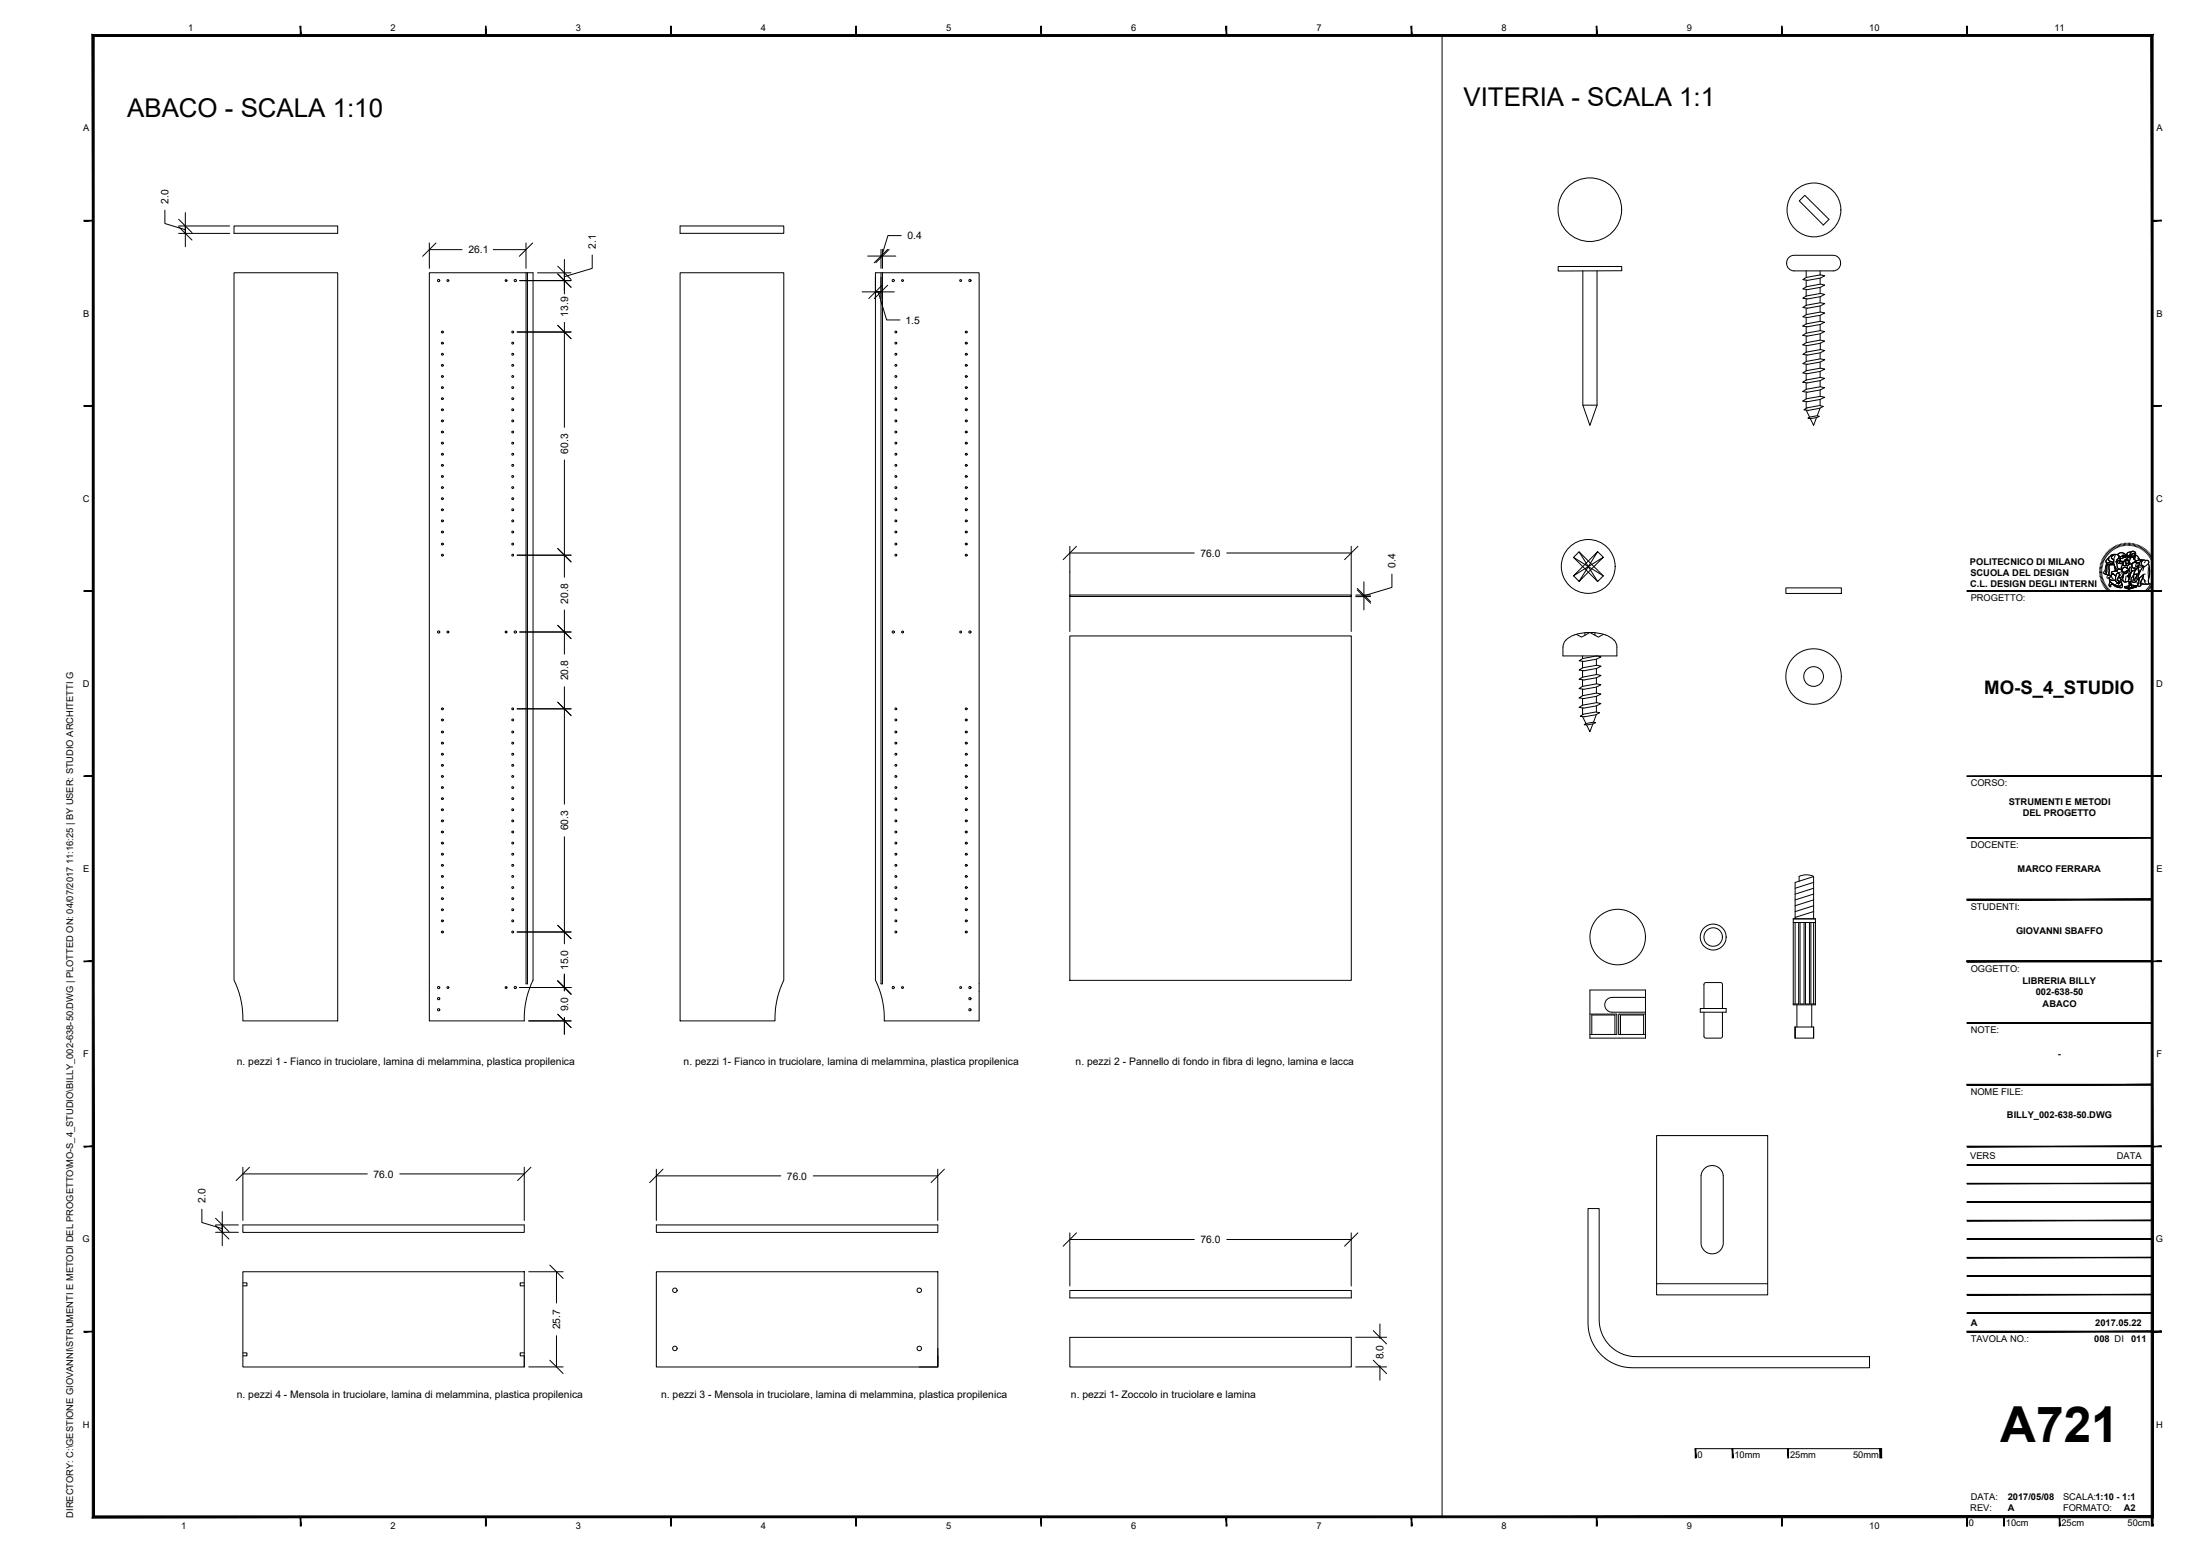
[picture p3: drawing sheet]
<svg xmlns="http://www.w3.org/2000/svg" width="594mm" height="420mm" viewBox="0 0 594 420" stroke-linecap="round" stroke-linejoin="round" font-family="sans-serif">
<!-- layer: A-FURN -->
<g fill="none" stroke="#000" stroke-width=".27">
<path d="M485.9 54.2l1.5-1.5 6.5 6.5-1.5 1.6zM63.2 73.7h28v202h-25.6a23.5 23.5 0 0 0-2.4-11zM115.9 73.7h28v191a23.4 23.4 0 0 0-2.3 11h-25.7zM142.1 73.7v192h.3v-192M183.6 73.7h28.1v191a23.4 23.4 0 0 0-2.4 11h-25.7zM236.4 73.7h28v202h-25.6a23.5 23.5 0 0 0-2.4-11zM237.9 73.7v192h.4v-192M420.8 72h17.1v1.1l-17.1 .1zM427.4 73.1v36.3l1.9 5.5 2-5.5M431.3 73.1v36.3M483.1 69.5l.6-.4 .7-.2h10.6a2.11 2.11 0 0 1 2 2.1 2.11 2.11 0 0 1-2 2.1h-10.5a2.12 2.12 0 0 1-1.9-1.3 2.12 2.12 0 0 1 .5-2.3zM486.8 78l1-.6 3.8-.7 1.1 .3-1.1 .6-3.5 .6z"/>
<path d="M486.8 75.5l1-.6 3.8-.7 1.1 .3-1.1 .6-3.5 .6zM487.7 73.1v1.8M487.7 75.6v1.8M487.7 78.2v1.8M491.5 73.1v1.1M491.5 75.1v1.6M491.5 77.6v1.7M486.8 93.1l1-.6 3.8-.7 1.1 .3-1.2 .6-3.4 .6zM486.8 88l1-.5 3.8-.7 1.1 .2-1.2 .6-3.4 .6zM486.8 90.6l1-.6 3.8-.7 1.1 .2-1.2 .6-3.4 .7zM486.8 98.2l1-.6 3.8-.7 1.1 .2-1.1 .7-3.5 .6zM486.8 95.7l1-.6 3.8-.7 1.1 .3-1.1 .6-3.5 .6z"/>
<path d="M486.8 83l1-.6 3.8-.7 1.1 .3-1.1 .6-3.5 .6zM486.8 85.5l1-.6 3.8-.6 1.1 .2-1.1 .6-3.5 .6zM486.8 80.5l1-.6 3.8-.7 1.1 .3-1.1 .6-3.5 .6zM487.7 80.7v1.8M487.7 83.2v1.8M487.7 85.7v1.8M487.7 88.2v1.8M487.7 90.7v1.8M487.7 93.4v1.7M487.7 95.8v1.8M487.7 98.3v1.8M491.5 80.1v1.7"/>
<path d="M491.5 82.6v1.7M491.5 85.1v1.7M491.5 87.6v1.7M491.5 90.1v1.8M491.5 94.4h.1M491.5 95.3v1.6M491.5 97.8v1.6M491.5 92.6v1.8M427.4 109.4h3.9M486.8 108.3l1-.6 3.8-.7 1.1 .3-1.2 .6-3.4 .6zM486.8 103.2l1-.6 3.8-.7 1.1 .3-1.2 .6-3.4 .6zM486.8 105.7l1-.6 3.8-.7 1.1 .3-1.2 .6-3.4 .6z"/>
<path d="M486.8 100.7l1-.6 3.8-.7 1.1 .3-1.1 .6-3.5 .6zM487.1 110.7l.9-.6 3.3-.6 1.1 .2-1.1 .6-3 .5zM487.7 110.7l1 1.9M487.7 100.8v1.8M487.7 103.3v1.8M487.7 105.8v1.9M487.7 108.4v1.9M488.2 112.9l.5-.3 2-.3 .6 .1-.6 .3-1.8 .3zM490.5 112.7l-.8 2.2-.8-1.9M491.5 110.2l-.8 2.1M491.5 100.3v1.6M491.5 102.8v1.7"/>
<path d="M491.5 105.3v1.7M491.5 107.9v1.7M424.9 155.5l8.1-5-6.6 6.5-1.5-1.5 6.5-6.5-5 8M424.9 150.5l8.1 5M426.4 149l5 8M431.4 149l1.6 1.5M433 155.5l-6.6-6.5-1.5 1.5 6.5 6.5M433 155.5l-1.6 1.5M482.2 158.7h15v1.5h-15zM288.9 171.7h76v93h-76zM288.9 160.7h76v.4h-76zM425.7 171.3l1.4 .7 2.2-1.2 2.3 1.2 1.4-.7"/>
<path d="M426.4 178.4l1-.6 3.8-.7 1.1 .3-1.1 .6-3.5 .6zM427.3 177.1v.7M427.3 178.6v1.8M428 170.9v.6M430.7 170.9v.6M431.1 177.1h.1M431.1 178v1.7M435.9 172.9a10.7 10.7 0 0 0-9.9-1.7 4.4 4.4 0 0 0-3.9 3.5l-.1 2.4h14.6v-2.4M435.9 172.9l.6 1 .1 .8M426.4 191l1-.6 3.8-.7 1.1 .3-1.2 .6-3.4 .6zM426.4 185.9l1-.6 3.8-.6 1.1 .2-1.2 .6-3.4 .6zM426.4 188.5l1-.7 3.8-.7 1.1 .3-1.2 .6-3.4 .6z"/>
<path d="M426.4 180.9l1-.6 3.8-.7 1.1 .3-1.1 .6-3.5 .6zM426.4 183.4l1-.6 3.8-.7 1.1 .3-1.1 .6-3.5 .6zM426.7 193.4l.9-.6 3.4-.6 1 .3-1.1 .5-3 .5zM427.3 193.5l1 1.9M427.3 181.1v1.8M427.3 183.6v1.7M427.3 186.1v1.7M427.3 188.6v1.8M427.3 191.1v1.9M427.8 195.7l.5-.3 2-.4 .6 .1-.6 .3-1.8 .4zM430.1 195.5l-.8 2.1-.9-1.8M431.1 192.9l-.8 2.1"/>
<path d="M431.1 180.5v1.7M431.1 183v1.7M431.1 185.5v1.7M431.1 188v1.8M431.1 190.6v1.7M485.8 236.7v1.2M485.8 236.6l1.1-.3 1.2-.1 1.6 .4M489.7 239.9l-5 1.5M489.7 238.3l-5 1.6M484.2 248.1h6v23.2h-6zM484.2 249.1h6M484.7 248.1v-9.8l5-1.6v11.4"/>
<path d="M484.7 249.1v22M485.7 249.1v22h-1.5M486.1 249.1v22h1.1v-22M487.5 249.1v22h1.1v-22M489 249.1v22h1.2M489.7 246.1l-5 1.6M489.7 244.6l-5 1.6M489.7 243l-5 1.6M489.7 241.4l-5 1.6M489.7 249.1v22M429.3 273.8h7.2l.1 .2v5.3h-7.3M429.3 267.3h15v13h-15z"/>
<path d="M429.8 279.3v-5.2h6.2l.1 5.2M437.6 279.3l.1-5.2h6.1v5.2M444.3 269.3h-9a2 2 0 0 0-2 2 2 2 0 0 0 2 2h9M444.3 273.8l-7.2 .2v5.3h7.2M459.1 272.3h7v1h-7zM460.1 273.3v6.6l.4 .4h4.2l.4-.2v-6.8M460.1 272.3v-6.6l.5-.4h4l.5 .3v6.7M484.7 277.3v3h5v-3M484.7 277.3h5M484.7 277.3v3M485.2 271.3v6M489.2 271.3v6"/>
<path d="M489.7 277.3v3M447.3 306.6h30v43h-30zM460.1 315.7a3 3 0 0 1 3.2-.8 3 3 0 0 1 2 2.5v18.5a3 3 0 0 1-3 2.7 3 3 0 0 1-3-2.7v-18.5l.3-.9zM65.6 330.8h76v2h-76zM177.2 330.8h76v2h-76zM428.8 326.3h3v30a10 10 0 0 0 10 10h63v3h-64a12 12 0 0 1-12-12zM65.6 343.4h76v25.7h-76zM65.6 346.4h1.1v.8h-1.1M141.6 346.4h-1.1v.8h1.1M177.2 343.4h76v25.7h-76zM288.9 348.5h76v2h-76zM447.3 346.6h30"/>
<path d="M65.6 365.3h1.1v.8h-1.1M141.6 365.3h-1.1v.8h1.1v3M253.2 364.1v5h-5M253.2 366.1v3M288.9 361.1h76v8h-76z"/>
<circle cx="429.3" cy="56.6" r="8.6"/>
<circle cx="489.8" cy="56.7" r="7.3"/>
<circle cx="118.4" cy="75.8" r=".31"/>
<circle cx="121" cy="75.8" r=".26"/>
<circle cx="136.6" cy="75.8" r=".25"/>
<circle cx="139.1" cy="75.8" r=".31"/>
<circle cx="241.2" cy="75.8" r=".3"/>
<circle cx="243.7" cy="75.8" r=".26"/>
<circle cx="259.4" cy="75.8" r=".26"/>
<circle cx="261.9" cy="75.8" r=".3"/>
<circle cx="119.4" cy="95.7" r=".26"/>
<circle cx="119.5" cy="89.7" r=".25"/>
<circle cx="119.5" cy="92.7" r=".25"/>
<circle cx="119.5" cy="98.7" r=".25"/>
<circle cx="138.4" cy="95.7" r=".25"/>
<circle cx="138.4" cy="89.7" r=".24"/>
<circle cx="138.4" cy="92.7" r=".24"/>
<circle cx="138.4" cy="98.7" r=".24"/>
<circle cx="241.9" cy="95.7" r=".26"/>
<circle cx="241.9" cy="92.7" r=".25"/>
<circle cx="241.9" cy="98.7" r=".25"/>
<circle cx="241.9" cy="89.7" r=".25"/>
<circle cx="260.9" cy="95.7" r=".26"/>
<circle cx="260.9" cy="98.7" r=".25"/>
<circle cx="260.9" cy="89.7" r=".25"/>
<circle cx="260.9" cy="92.7" r=".25"/>
<circle cx="119.4" cy="119.7" r=".26"/>
<circle cx="119.4" cy="107.7" r=".26"/>
<circle cx="119.4" cy="116.7" r=".26"/>
<circle cx="119.5" cy="101.7" r=".25"/>
<circle cx="119.5" cy="110.7" r=".25"/>
<circle cx="119.5" cy="104.7" r=".25"/>
<circle cx="119.5" cy="113.7" r=".25"/>
<circle cx="138.4" cy="116.7" r=".25"/>
<circle cx="138.4" cy="107.7" r=".25"/>
<circle cx="138.4" cy="119.7" r=".25"/>
<circle cx="138.4" cy="104.7" r=".24"/>
<circle cx="138.4" cy="110.7" r=".24"/>
<circle cx="138.4" cy="113.7" r=".24"/>
<circle cx="138.4" cy="101.7" r=".24"/>
<circle cx="241.9" cy="119.7" r=".26"/>
<circle cx="241.9" cy="107.7" r=".26"/>
<circle cx="241.9" cy="116.7" r=".26"/>
<circle cx="241.9" cy="113.7" r=".25"/>
<circle cx="241.9" cy="104.7" r=".25"/>
<circle cx="241.9" cy="101.7" r=".25"/>
<circle cx="241.9" cy="110.7" r=".25"/>
<circle cx="260.9" cy="119.7" r=".26"/>
<circle cx="260.9" cy="116.7" r=".26"/>
<circle cx="260.9" cy="107.7" r=".26"/>
<circle cx="260.9" cy="101.7" r=".25"/>
<circle cx="260.9" cy="113.7" r=".25"/>
<circle cx="260.9" cy="104.7" r=".25"/>
<circle cx="260.9" cy="110.7" r=".25"/>
<circle cx="119.4" cy="128.7" r=".26"/>
<circle cx="119.4" cy="131.7" r=".26"/>
<circle cx="119.5" cy="122.7" r=".25"/>
<circle cx="119.5" cy="134.7" r=".25"/>
<circle cx="119.5" cy="125.7" r=".25"/>
<circle cx="119.5" cy="137.7" r=".25"/>
<circle cx="138.4" cy="128.7" r=".25"/>
<circle cx="138.4" cy="131.7" r=".25"/>
<circle cx="138.4" cy="137.7" r=".24"/>
<circle cx="138.4" cy="125.7" r=".24"/>
<circle cx="138.4" cy="134.7" r=".24"/>
<circle cx="138.4" cy="122.7" r=".24"/>
<circle cx="241.9" cy="131.7" r=".26"/>
<circle cx="241.9" cy="128.7" r=".26"/>
<circle cx="241.9" cy="125.7" r=".25"/>
<circle cx="241.9" cy="134.7" r=".25"/>
<circle cx="241.9" cy="122.7" r=".25"/>
<circle cx="241.9" cy="137.7" r=".25"/>
<circle cx="260.9" cy="128.7" r=".26"/>
<circle cx="260.9" cy="131.7" r=".26"/>
<circle cx="260.9" cy="122.7" r=".25"/>
<circle cx="260.9" cy="134.7" r=".25"/>
<circle cx="260.9" cy="137.7" r=".25"/>
<circle cx="260.9" cy="125.7" r=".25"/>
<circle cx="119.4" cy="140.7" r=".26"/>
<circle cx="119.4" cy="143.7" r=".26"/>
<circle cx="119.4" cy="149.9" r=".26"/>
<circle cx="119.5" cy="146.9" r=".25"/>
<circle cx="138.4" cy="143.7" r=".25"/>
<circle cx="138.4" cy="140.7" r=".25"/>
<circle cx="138.4" cy="149.9" r=".25"/>
<circle cx="138.4" cy="146.9" r=".24"/>
<circle cx="241.9" cy="140.7" r=".26"/>
<circle cx="241.9" cy="143.7" r=".26"/>
<circle cx="241.9" cy="149.9" r=".26"/>
<circle cx="241.9" cy="146.9" r=".25"/>
<circle cx="260.9" cy="140.7" r=".26"/>
<circle cx="260.9" cy="143.7" r=".26"/>
<circle cx="260.9" cy="149.9" r=".26"/>
<circle cx="260.9" cy="146.9" r=".25"/>
<circle cx="428.9" cy="153" r="7.3"/>
<circle cx="118.4" cy="170.7" r=".3"/>
<circle cx="121" cy="170.7" r=".25"/>
<circle cx="136.6" cy="170.7" r=".24"/>
<circle cx="139.2" cy="170.7" r=".3"/>
<circle cx="241.2" cy="170.7" r=".29"/>
<circle cx="243.7" cy="170.7" r=".25"/>
<circle cx="259.4" cy="170.7" r=".25"/>
<circle cx="261.9" cy="170.7" r=".29"/>
<circle cx="119.4" cy="191.4" r=".26"/>
<circle cx="119.4" cy="197.7" r=".26"/>
<circle cx="119.5" cy="194.4" r=".25"/>
<circle cx="138.4" cy="191.4" r=".25"/>
<circle cx="138.4" cy="197.7" r=".25"/>
<circle cx="138.4" cy="194.4" r=".24"/>
<circle cx="241.9" cy="191.4" r=".26"/>
<circle cx="241.9" cy="197.7" r=".26"/>
<circle cx="241.9" cy="194.4" r=".25"/>
<circle cx="260.9" cy="197.7" r=".26"/>
<circle cx="260.9" cy="191.4" r=".26"/>
<circle cx="260.9" cy="194.4" r=".25"/>
<circle cx="489.7" cy="182.7" r="7.5"/>
<circle cx="489.7" cy="182.7" r="2.67"/>
<circle cx="119.4" cy="218.7" r=".26"/>
<circle cx="119.4" cy="200.7" r=".26"/>
<circle cx="119.4" cy="209.7" r=".26"/>
<circle cx="119.5" cy="206.7" r=".25"/>
<circle cx="119.5" cy="215.7" r=".25"/>
<circle cx="119.5" cy="212.7" r=".25"/>
<circle cx="119.5" cy="203.7" r=".25"/>
<circle cx="138.4" cy="218.7" r=".25"/>
<circle cx="138.4" cy="200.7" r=".25"/>
<circle cx="138.4" cy="209.7" r=".25"/>
<circle cx="138.4" cy="203.7" r=".24"/>
<circle cx="138.4" cy="212.7" r=".24"/>
<circle cx="138.4" cy="215.7" r=".24"/>
<circle cx="138.4" cy="206.7" r=".24"/>
<circle cx="241.9" cy="218.7" r=".26"/>
<circle cx="241.9" cy="209.7" r=".26"/>
<circle cx="241.9" cy="200.7" r=".26"/>
<circle cx="241.9" cy="203.7" r=".25"/>
<circle cx="241.9" cy="215.7" r=".25"/>
<circle cx="241.9" cy="206.7" r=".25"/>
<circle cx="241.9" cy="212.7" r=".25"/>
<circle cx="260.9" cy="209.7" r=".26"/>
<circle cx="260.9" cy="200.7" r=".26"/>
<circle cx="260.9" cy="218.7" r=".26"/>
<circle cx="260.9" cy="206.7" r=".25"/>
<circle cx="260.9" cy="215.7" r=".25"/>
<circle cx="260.9" cy="212.7" r=".25"/>
<circle cx="260.9" cy="203.7" r=".25"/>
<circle cx="119.4" cy="230.7" r=".26"/>
<circle cx="119.4" cy="221.7" r=".26"/>
<circle cx="119.4" cy="233.7" r=".26"/>
<circle cx="119.5" cy="239.7" r=".25"/>
<circle cx="119.5" cy="224.7" r=".25"/>
<circle cx="119.5" cy="227.7" r=".25"/>
<circle cx="119.5" cy="236.7" r=".25"/>
<circle cx="138.4" cy="233.7" r=".25"/>
<circle cx="138.4" cy="230.7" r=".25"/>
<circle cx="138.4" cy="221.7" r=".25"/>
<circle cx="138.4" cy="224.7" r=".24"/>
<circle cx="138.4" cy="236.7" r=".24"/>
<circle cx="138.4" cy="239.7" r=".24"/>
<circle cx="138.4" cy="227.7" r=".24"/>
<circle cx="241.9" cy="221.7" r=".26"/>
<circle cx="241.9" cy="233.7" r=".26"/>
<circle cx="241.9" cy="230.7" r=".26"/>
<circle cx="241.9" cy="224.7" r=".25"/>
<circle cx="241.9" cy="236.7" r=".25"/>
<circle cx="241.9" cy="227.7" r=".25"/>
<circle cx="241.9" cy="239.7" r=".25"/>
<circle cx="260.9" cy="221.7" r=".26"/>
<circle cx="260.9" cy="230.7" r=".26"/>
<circle cx="260.9" cy="233.7" r=".26"/>
<circle cx="260.9" cy="236.7" r=".25"/>
<circle cx="260.9" cy="239.7" r=".25"/>
<circle cx="260.9" cy="224.7" r=".25"/>
<circle cx="260.9" cy="227.7" r=".25"/>
<circle cx="119.4" cy="245.7" r=".26"/>
<circle cx="119.4" cy="242.7" r=".26"/>
<circle cx="119.5" cy="251.7" r=".25"/>
<circle cx="119.5" cy="248.7" r=".25"/>
<circle cx="138.4" cy="245.7" r=".25"/>
<circle cx="138.4" cy="242.7" r=".25"/>
<circle cx="138.4" cy="251.7" r=".24"/>
<circle cx="138.4" cy="248.7" r=".24"/>
<circle cx="241.9" cy="245.7" r=".26"/>
<circle cx="241.9" cy="242.7" r=".26"/>
<circle cx="241.9" cy="251.7" r=".25"/>
<circle cx="241.9" cy="248.7" r=".25"/>
<circle cx="260.9" cy="245.7" r=".26"/>
<circle cx="260.9" cy="242.7" r=".26"/>
<circle cx="260.9" cy="248.7" r=".25"/>
<circle cx="260.9" cy="251.7" r=".25"/>
<circle cx="436.8" cy="253" r="7.5"/>
<circle cx="462.6" cy="253" r="3.5"/>
<circle cx="462.6" cy="253" r="2.5"/>
<circle cx="118.4" cy="269.7" r=".31"/>
<circle cx="118.4" cy="266.7" r=".31"/>
<circle cx="118.4" cy="272.7" r=".3"/>
<circle cx="121" cy="266.7" r=".26"/>
<circle cx="136.6" cy="266.7" r=".25"/>
<circle cx="139.1" cy="266.7" r=".31"/>
<circle cx="241.2" cy="266.7" r=".3"/>
<circle cx="243.7" cy="266.7" r=".26"/>
<circle cx="259.4" cy="266.7" r=".26"/>
<circle cx="261.9" cy="269.7" r=".3"/>
<circle cx="261.9" cy="266.7" r=".3"/>
<circle cx="261.9" cy="272.7" r=".29"/>
<circle cx="182.2" cy="348.4" r=".6"/>
<circle cx="248.2" cy="348.4" r=".6"/>
<circle cx="182.2" cy="364.1" r=".6"/>
<circle cx="248.2" cy="364.1" r=".6"/>
</g>
<path d="M288.9 154.3v.4" fill="none" stroke="#989898" stroke-width=".27"/>
<!-- layer: PGF-ARREDO -->
<path d="M389.4 9.6v400M63.2 61h28v2h-28zM183.6 61h28.1v2h-28.1z" fill="none" stroke="#000" stroke-width=".27"/>
<!-- layer: G-ANNO-LOGO -->
<g fill="none" stroke="#000" stroke-width=".27">
<path d="M566.9 154.3h.7M566.9 153.9h.7M567 153.5l.6 .1M567 153.2l.7 .1M567.1 152.8l.6 .2M567.1 152.5l.7 .1M567.2 152.1l.7 .2M567.3 151.8l.7 .2M567.5 151.5l.6 .2M567.6 151.1l.6 .3M567.6 154.6h-.7M567.6 154.9l-.6 .1"/>
<path d="M567.7 155.2l-.7 .1M567.7 155.5l-.7 .2M567.8 150.8l.6 .3M567.8 155.9l-.7 .1M567.9 156.2l-.7 .2M567.9 150.5l.6 .3M568 156.5l-.7 .2M568.1 156.8l-.7 .2M568.1 150.2l.6 .4M568.2 157.1l-.6 .3M568.3 149.9l.6 .4M568.3 157.4l-.6 .3"/>
<path d="M568.5 157.7l-.6 .3M568.5 149.6l.6 .4M568.6 158l-.5 .3M568.7 149.3l.6 .5M568.8 151.9h.8a.66 .66 0 0 0 1.1-.1l.1 .6-.3 .1a1.46 1.46 0 0 1-1.7-.4zM568.8 151.9l.1 .4M568.8 158.2l-.5 .4M569 149.1l.5 .4M569 152.4l-.2 .4-.2 1.4-.3 .8 .3 .1M569 158.5l-.5 .4M569.2 150.8l.3-.1a.63 .63 0 0 0 .4 .9l.8 .3a.8 .8 0 0 1-1.2 .1h-.5l-.3-.3zM569.2 148.8l.5 .5"/>
<path d="M569.2 158.8l-.5 .4M569.2 152.4l.5 .1-.2 .6v2.1a.49 .49 0 0 1-.8-.3l.2-1.8zM569.2 152.5a1.64 1.64 0 0 0-.3 1.6l-.3 1 .8 .2M569.4 150.7a.72 .72 0 0 0-.6 .5 .72 .72 0 0 0 .3 .8l.5-.1a.64 .64 0 0 0 1.1-.1M569.4 159l-.5 .5M569.5 148.6l.4 .5M569.5 156l.1 .4a1.63 1.63 0 0 0 1.7 .1M569.5 150.4l.3-.1a1.75 1.75 0 0 1 1.6-.6h.1a.86 .86 0 0 0-1 .2 .86 .86 0 0 0-.1 1l.4 .2-.1 .7-.9-.3a.66 .66 0 0 1-.3-.9zM569.6 156.4a1.63 1.63 0 0 0 1.7 .1l.4 1.1 .2-.3 .3 .3-.2-.4 .3 .4-.2-.5 .4 .1-.7-.6 .3-.8 .4 .2 .3 1a.89 .89 0 0 1-.2 1.2 .89 .89 0 0 1-1.2-.2l-1.6-1zM569.6 156.4l.1 .5 .7 .7 2 .9M569.7 152.5h.4a.93 .93 0 0 1 1.2 .8l.1 .8-.7 .2a.4 .4 0 0 0-.5 .2 .4 .4 0 0 0 .1 .5l-.2 .3a.46 .46 0 0 1-.6-.1 .46 .46 0 0 1 0-.5v-1.6zM569.7 159.2l-.5 .5"/>
<path d="M569.7 152.5l-.2 .5v2.3M569.8 148.3l.4 .6M569.8 157l.6 .6 1.4 .6a.77 .77 0 0 0 1.1-.6 .65 .65 0 0 1 .1 1 .65 .65 0 0 1-.9 0l-.7-.2-.9-.6a.38 .38 0 0 0-.5 0 .38 .38 0 0 0 0 .5l-.3 .1-.2-.4zM569.8 157l-.3 1 .2 .4 .3-.1a.39 .39 0 0 1 .1-.5 .39 .39 0 0 1 .5 .1 2.39 2.39 0 0 0 2.5 .6l.1-.5-.2-.3M569.9 159.5l-.4 .5M570 155.5a.51 .51 0 0 0-.8-.1 .51 .51 0 0 0 0 .8 .76 .76 0 0 1 .8-.4 .76 .76 0 0 1 .6 .5M570 148.1l.4 .6M570.2 159.7l-.5 .5M570.2 154.5l1.2-.4h.4a.72 .72 0 0 1 1.1-.2 1.07 1.07 0 0 1 .1 1.8l-.6 .3-.3-.2v-.1a.47 .47 0 0 0 .2-.8 .47 .47 0 0 0-.7 .1l-.3 .5-.7-.6-.4 .1zM570.2 155.2l.4-.3a1.1 1.1 0 0 1 .5 1.7l-.8 .1a.75 .75 0 0 1-.8-.7l.6-.2-.1-.3zM570.3 147.9l.4 .6M570.4 159.9l-.4 .5"/>
<path d="M570.4 150l.9-.3a.73 .73 0 0 1 .9 .6 .73 .73 0 0 1-.5 .9l-.3 .5 .2 .5a1.21 1.21 0 0 0 .8 1.5l-.5 .1-.2 .4a.41 .41 0 0 1-.3-.6l-.6-1.2v-1.3h-.2a.56 .56 0 0 1-.4-.5 .56 .56 0 0 1 .2-.6zM570.5 154.8l.8 .7M570.6 154.9h-.1a.51 .51 0 0 0-.5 .3 .51 .51 0 0 0 .1 .6M570.6 147.7l.4 .6M570.7 151.8l-.8-.2a.96 .96 0 0 1-.4-1 .96 .96 0 0 1 .7-.7l.5-.2a.87 .87 0 0 1 1.1 .1 .87 .87 0 0 1 .2 1.1l-.6 .8 .2 .5a1.11 1.11 0 0 0 .8 1.5l-.6 .1M570.8 152.4l-1.9-.1-.3 .4a2.83 2.83 0 0 1-.6 2l.2 .2M570.9 147.5l.4 .6M571 152.8l.2 1.4M571.2 150l-.1 .3a2.81 2.81 0 0 0 .2 2.9l.2 1h.3l.1-.4M571.3 147.4l.2 .6M571.4 154.1l-.7 .2a.4 .4 0 0 0-.5 .2 .4 .4 0 0 0 .1 .5M571.5 149.7a.86 .86 0 0 0-1 .2 .86 .86 0 0 0-.1 1l.4 .2"/>
<path d="M571.6 155a.43 .43 0 0 1 .6-.2 .43 .43 0 0 1 0 .7l-.4 1.1 .8 .7-.5-.2 .2 .5-.3-.4 .1 .5-.2-.4-.2 .3v-.3l-.4-.4v-1.1zM571.6 155a.45 .45 0 0 1 .6-.2 .45 .45 0 0 1 .1 .7l-.5 1.1 .8 .7-.5-.2 .2 .5-.3-.4 .1 .5-.2-.4-.2 .3v-.3l-.4-.4v-1.1zM571.6 147.2l.2 .7M571.7 151.1l1-.4-.1 .5-1.2 .5zM571.7 151.6l.8-.3 .2 .2a.32 .32 0 0 0-.3 .3 .32 .32 0 0 0 .1 .4l-.5-.1zM571.7 151.6l.3 .5 .5 .1M571.8 149.8l.1-.2a1.13 1.13 0 0 1 2 .4l-.1 .1a.76 .76 0 0 0-1.1 .2l-.5-.2M571.9 147.1l.3 .6M572 149.5l.7-.3 .9 .2a.29 .29 0 0 1 .3 .4 .29 .29 0 0 1-.4 .2l-.2-.1a.77 .77 0 0 1-.8 .3 .77 .77 0 0 1-.6-.6zM572.1 150.1h.1a.74 .74 0 0 0 1.1-.3l.1 .1a.43 .43 0 0 1 .2 .5 .43 .43 0 0 1-.4 .3l-.1 .1-.5-.1-.5 .1zM572.2 147l.3 .6M572.4 153.7a1.25 1.25 0 0 1 .9 1.8l-.3 .2"/>
<path d="M572.4 156l.4 1a.79 .79 0 0 1 0 .9 .79 .79 0 0 1-.9 .4M572.5 151.3l.2 .2M572.5 151.5l.8 .1-.2 .3a.37 .37 0 0 1-.6 .3 .37 .37 0 0 1 0-.7zM572.6 154.6l-.8 .2M572.6 151v.2l-1.2 .5M572.6 146.9l.2 .6M572.7 150.7l-.4 .5M572.7 154.2l.8 .5M572.9 151.6a.33 .33 0 0 0-.5 .1 .33 .33 0 0 0 .1 .4l.5 .1 .1-.5 .2-.1-.6 .1M572.9 154.7a.69 .69 0 0 1 .1 .9 .69 .69 0 0 1-.9 .2M572.9 153.9a.9 .9 0 0 1 1.1-.7 .9 .9 0 0 1 .7 .9h-.3l-1 .4 .3 .3a.79 .79 0 0 0 .9-.6l.2-.2-.2-.4-.5-.4h-.6l-.5 .7-.2-.1 .2-1.1 .2-.2 .3 .2h1.1l.5-.4-.1-.3 .7 .2 .1 1-.3 .5 .2 .5-.3 .6a.59 .59 0 0 0-.6 .7l-.4 .1 .5 .1v.4l.2-.2-.3 1.1h-.3a.76 .76 0 0 1-1.2-.1l-.4-.4 .4-.6 .2-1.1M572.9 153.7l.7-.5 .9 .3 .4 .5-.8 .3a.56 .56 0 0 1-.6 .3 .56 .56 0 0 1-.5-.5z"/>
<path d="M572.9 156.5l.9 .7M572.9 146.8l.2 .7M573.1 150.6l.1 .1M573.2 150.2l.2 .1M573.3 152.5l-.4 .5-.1 .8M573.3 155.9v1M573.3 146.7l.1 .7M573.3 150.3h.1M573.4 154.6l1-.5v.3a.53 .53 0 0 1-.7 .4zM573.4 155.4l-.3 .9-.4 .4M573.6 150.4l.9-.2a.34 .34 0 0 1 0 .6 .34 .34 0 0 1-.5-.3zM573.6 146.7l.1 .7"/>
<path d="M573.7 151.3l.1-.1a.95 .95 0 0 1 1 .1 .95 .95 0 0 1 .3 1l-.2 .2-.2-.2a.66 .66 0 0 0 0-.8 .66 .66 0 0 0-.7-.3v.8a.45 .45 0 0 1-.1 .7 .45 .45 0 0 1-.6-.4zM573.7 150.1l-.3 .5-.3 .2-.5-.1-.5 .1M573.8 158.4l1.9-.4 1.2 .2-2 .6zM573.8 158.4l1.1 .4v.3l-1.1-.4zM574 151.2a.76 .76 0 0 1 .9 .7 .76 .76 0 0 1-.8 .8zM574 146.6v.7M574.1 150.3a.38 .38 0 0 1 .5-.4 .38 .38 0 0 1 .1 .7M574.1 155.6l-.3 1.6 1-.2M574.1 154.7v.1M574.1 150a.41 .41 0 0 1 .6 0 .41 .41 0 0 1 0 .6l-.2-.4-.4 .1zM574.2 154.4h.1M574.2 154.6l.1 .1"/>
<path d="M574.3 151.4v.1M574.3 151.4l-.1 .1M574.4 146.6v.7M574.4 150.4l-.4-.1-.4 .1 .3 .1a.37 .37 0 0 0 .4 .2 .37 .37 0 0 0 .3-.4l-.2-.1 .1 .3M574.5 152.8v.6M574.5 155.4l.3 .1a.59 .59 0 0 1 .6-.7l-.4 1.3-.1-.4h-.3zM574.5 154.2a.59 .59 0 0 1-.3 .5 .59 .59 0 0 1-.7-.1M574.6 151.3l.2 .2-.1 .2M574.7 151.4a.41 .41 0 0 0-.6-.2 .41 .41 0 0 0-.1 .6 .49 .49 0 0 1 .1 .8 .49 .49 0 0 1-.7 0l-.2-.1 .2-.3a1.01 1.01 0 0 1 1-1.2l.6 .8a.34 .34 0 0 1 .1 .4 .34 .34 0 0 1-.3 .2l-.1-.2M574.7 146.6v.7M574.8 151.7l-.2 .1M574.8 151.6l.1 .5h-.8"/>
<path d="M574.8 152.4l-.3 .3h-.4M574.9 158.8l2-.6v.3l-2 .6zM574.9 158.8v.3M574.9 150.5v-.1a.47 .47 0 0 1 .2 .8l-.1 .4M575 155h.1M575 155.6l-.1 .5 .2-.2M575 150l.1 .4M575 152l-.1-.4a1.01 1.01 0 0 0 .1-1.2l-.2-.3a.55 .55 0 0 1-.4-.7 .55 .55 0 0 1 .7-.4l.3 .1a1.5 1.5 0 0 0-.1 1.5h.2v-.5a.41 .41 0 0 0 .3 .4 .41 .41 0 0 0 .5-.2l-.1 .6 .2 .1a.47 .47 0 0 1 .3 .5 .47 .47 0 0 1-.5 .3l-.5 .4M575.1 146.6l-.1 .7M575.1 155.3l-.1 .3-.1-.2M575.1 153l-.1 1.4M575.1 152.2l.5 .3"/>
<path d="M575.2 157.1l.2-.1 .1 1-.2-.5-.4 .7zM575.3 154.2l-.4 .3v.5M575.4 154.8l-.4 .2-.2 .5h-.4l.3 .3 .2-.1M575.4 153.1l-.4 .9M575.4 146.7v.7M575.4 149.1a.78 .78 0 0 1 1.1-.1 .78 .78 0 0 1 .2 1.1l-.5 .9 .1-.7 .2-.4a.39 .39 0 0 0-.2-.5 .39 .39 0 0 0-.5 .1l-.2 .3-.1 .8-.2-.1a1.34 1.34 0 0 1 .1-1.4zM575.4 149.1a.83 .83 0 0 0-1.1 .7M575.5 149a.71 .71 0 0 1 .8-.1 .71 .71 0 0 1 .4 .7v.6l-.5 .8 .3-1.3a.46 .46 0 0 0-.5-.3 .46 .46 0 0 0-.4 .4l-.1 .8-.2-.1a1.35 1.35 0 0 1 .2-1.5zM575.5 150.1a.39 .39 0 0 0 .3 .4 .39 .39 0 0 0 .4-.2M575.7 152.2a1.44 1.44 0 0 1 2 .2 1.42 1.42 0 0 1-1.4 1.3l-.1-.3a.9 .9 0 0 1-.5-1.2zM575.7 149.8l.2 .1M575.7 149.6l.1-.1a.39 .39 0 0 1 .5-.1 .39 .39 0 0 1 .2 .5l-.2 .4a.45 .45 0 0 1-.7-.1 .45 .45 0 0 1 .1-.6z"/>
<path d="M575.7 154.2l.9-.1-.4 1-.7 1.2v.7l-.3 .1-.2 .6-.2-1zM575.7 154.2l-.9 2.5 .2 1-.1 .8 .4-1 .3 .9-.2-1.4-.4 .7M575.8 150.3h.1M575.8 153.2l-.3 .4 .1 .6 1-.2 .5-.6M575.8 146.7l-.1 .7M575.8 149.9h.1M575.9 150.2h.1M576.1 150l.3 .1M576.1 146.8l-.1 .6M576.2 155.1l.8-.1-.2 .8a.93 .93 0 0 0-.1 1.3l-.3 .2-.5-.1zM576.2 150v.1M576.4 150.8l.4 .7"/>
<path d="M576.5 153.3h.1M576.5 146.9l-.2 .6M576.5 151.7l.8-.4 1.1-.1-.7 .9zM576.6 154.1l-.4 1-.7 1.2-.1 .8M576.6 153.3h-.3M576.7 149.9l.5 .3 .6 .9-.3 .1a.63 .63 0 0 1-.9 .1 .63 .63 0 0 1-.1-.9zM576.7 149.9l.5 .3 .4 .7M576.7 153.6h-.1M576.8 147l-.2 .6M576.9 158.2v.3l-2 .6-1.1-.4v-.3l1.1 .4 2-.6a6 6 0 0 0-3.1 .2M577 155.1l-.2 .7a1.01 1.01 0 0 0-.2 1.4l-.5 .1-.2-.2 .3-1.9M577.2 147.1l-.3 .6"/>
<path d="M577.2 153.2h.3l-.1 1.8-1.2 .2 .3-1.2zM577.2 152.9l-.1 .4M577.2 151.9l.4 .2 .1 .3M577.3 150.7l.5 .5M577.4 155l-1.2 .2M577.4 156.4l-.1 .2 .3 .2M577.5 147.2l-.3 .6M577.5 153.2l-.1 .5a2.69 2.69 0 0 1-.4 2.2l-.1 .8 .4 .9M577.7 156.1l1.1-1-.2 1-.7 1.3 .1 .3a.37 .37 0 0 1-.3 .6 .37 .37 0 0 1-.4-.5zM577.7 152.1a1.04 1.04 0 0 1 .6-.9 1.04 1.04 0 0 1 1.1 .2 .56 .56 0 0 1 .8 .1 .56 .56 0 0 1-.2 .8 1.23 1.23 0 0 1-1.1 .8 1.23 1.23 0 0 1-1.2-.7M577.7 152.4l-.5 .8a.78 .78 0 0 1-1.4 0 .83 .83 0 0 1 .1-1 .83 .83 0 0 1 .8-.3l.2 .2-.2 .5 .1 .4a.63 .63 0 0 0 .5-.9l-.7-.3h-.3a.76 .76 0 0 0-.6 .9M577.8 153.9v.6"/>
<path d="M577.8 147.3l-.3 .6M578.2 147.5l-.4 .6M578.2 153.1l-.9 .1M578.3 157.3l.5 .4M578.4 147.7l-.3 .6M578.5 151.2l-1.1 .1-.9 .4M578.6 160l.4 .5M578.6 156.1l.8 .9M578.7 153.1l-1 1.7-.4 1.7 1.5-1.4 .5-.1M578.7 151.2l.7 .2a.52 .52 0 0 1 .7 .1 .52 .52 0 0 1 0 .7 8.2 8.2 0 0 1 0 4.8l.3 .7h-2.4l.8-2.6-1.5 1.4 .4-1.7a2.2 2.2 0 0 1 1.4-1.8 .93 .93 0 0 1-.9-.7 .93 .93 0 0 1 .5-1.1zM578.7 151.2v.1a.9 .9 0 0 0-.5 1 .9 .9 0 0 0 .9 .7M578.8 147.9l-.4 .5"/>
<path d="M578.8 155.1l-.2 1-.6 1.2v.4a.37 .37 0 0 1-.3 .6 .37 .37 0 0 1-.4-.6l.4-1.5M578.9 159.8l.4 .5M578.9 153.1l-.3 1M579 156.6a1.18 1.18 0 0 0 .7 1.1M579.1 148.1l-.4 .5M579.1 159.6l.5 .5M579.3 151.7l-.3 .2M579.3 148.3l-.4 .5M579.4 159.4l.4 .4M579.6 148.5l-.4 .5M579.6 159.1l.5 .5M579.8 158.9l.5 .4"/>
<path d="M579.9 148.8l-.5 .4M580 158.6l.6 .5M580.1 153.3l.1 3.3M580.1 149l-.5 .5M580.1 152.2l.1 .3a8.8 8.8 0 0 1-.1 4.4l.3 .8h-2.4M580.2 158.4l.6 .4M580.4 149.3l-.5 .4M580.4 158.1l.6 .4M580.6 157.8l.6 .4M580.6 149.5l-.5 .5M580.8 157.6l.5 .3M580.8 149.8l-.5 .4"/>
<path d="M580.9 157.3l.6 .3M581 150.1l-.6 .4M581 157l.6 .2M581.1 156.7l.7 .2M581.2 150.4l-.6 .4M581.2 156.4l.7 .2M581.3 156l.7 .2M581.4 150.7l-.6 .4M581.4 155.7l.7 .2M581.5 155.4l.7 .1M581.5 155.1l.7 .1M581.5 151.1l-.6 .2"/>
<path d="M581.5 154.8h.7M581.6 154.5h.6M581.6 154.2h.6M581.7 151.4l-.6 .2M581.8 151.7l-.6 .2M581.9 152.1l-.6 .2M582 152.4l-.7 .2M582.1 152.8l-.7 .1M582.2 153.1l-.7 .1M582.2 153.5h-.7M582.2 153.8l-.6 .1M570.7 160.1l-.4 .5"/>
<path d="M570.9 160.2l-.3 .6M571.2 160.4l-.3 .6M571.5 160.5l-.3 .7M571.8 160.7l-.3 .6M572.1 160.8l-.2 .7M572.4 160.9l-.2 .7M572.7 161l-.2 .7M573.1 161.1l-.2 .6M573.4 161.2l-.2 .6M573.7 161.2l-.1 .7M574 161.2v.7M574.3 161.3v.6"/>
<path d="M574.7 161.3v.6M575 161.3v.6M575.3 161.2l.1 .7M575.6 161.2l.1 .7M576 161.1l.1 .7M576.3 161.1l.1 .6M576.6 161l.2 .6M576.9 160.9l.2 .6M577.2 160.8l.3 .6M577.5 160.6l.3 .6M577.8 160.5l.3 .6M578.1 160.3l.3 .6"/>
<path d="M578.3 160.2l.4 .5"/>
</g>
<!-- layer: G-ANNO-TTLB -->
<g fill="#fff" stroke="#fff" stroke-width=".27">
<path d="M556.2 159.6l30.7 4.3-5.7-4.3zM556.2 159.6l30.7 4.3h-30.7z"/>
<path d="M581.2 145.1h5.7l-5.7 14.5zM586.9 145.1l-5.7 14.5 5.7 4.3z"/>
</g>
<path d="M556.2 159.6h25v-14.5h5.7v18.8h-30.7z" fill="none" stroke="#fff" stroke-width=".27"/>
<g fill="#000" stroke="#000" stroke-width=".27">
<path d="M81.1 7.1l.2 2.5v-2.5zM81.1 7.1l.2 2.5h-.2z"/>
<path d="M131.1 7.1l.2 2.5v-2.5zM131.1 7.1l.2 2.5h-.2z"/>
<path d="M181.1 7.1l.2 2.5v-2.5zM181.1 7.1l.2 2.5h-.2z"/>
<path d="M231.1 7.1l.2 2.5v-2.5zM231.1 7.1l.2 2.5h-.2z"/>
<path d="M281.1 7.1l.1 2.5v-2.5zM281.1 7.1l.1 2.5h-.1z"/>
<path d="M331.1 7.1l.2 2.5v-2.5zM331.1 7.1l.2 2.5h-.2z"/>
<path d="M381.1 7.1l.2 2.5v-2.5zM381.1 7.1l.2 2.5h-.2z"/>
<path d="M431.1 7.1l.2 2.5v-2.5zM431.1 7.1l.2 2.5h-.2z"/>
<path d="M481.1 7.1l.2 2.5v-2.5zM481.1 7.1l.2 2.5h-.2z"/>
<path d="M531.1 7.1l.1 2.5v-2.5zM531.1 7.1l.1 2.5h-.1z"/>
<path d="M25.4 9.8h555.5l.5-.5zM24.9 9.3h556.5l-556 .5zM24.9 9.3l.5 400v-399.5zM24.9 9.3l.5 400-.5 .5zM24.9 409.8l556-.5h-555.5zM24.9 409.8l556-.5 .5 .5zM580.9 9.8v399.5l.5 .5zM580.9 9.8l.5-.5v400.5z"/>
<path d="M22.7 59.7h2.5v-.2zM22.7 59.5h2.5l-2.5 .2z"/>
<path d="M581.2 59.7h2.5v-.2zM581.2 59.5h2.5l-2.5 .2z"/>
<path d="M22.7 109.7h2.5v-.2zM22.7 109.5h2.5l-2.5 .2z"/>
<path d="M581.2 109.7h2.5v-.2zM581.2 109.5h2.5l-2.5 .2z"/>
<path d="M22.7 159.7h2.5v-.2zM22.7 159.5h2.5l-2.5 .2z"/>
<path d="M531.2 159.7h50v-.2zM531.2 159.5h50l-50 .2z"/>
<path d="M581.2 159.7h2.5v-.2zM581.2 159.5h2.5l-2.5 .2z"/>
<path d="M22.7 209.7h2.5v-.2zM22.7 209.5h2.5l-2.5 .2z"/>
<path d="M531.2 209.7h50v-.2zM531.2 209.5h50l-50 .2z"/>
<path d="M581.2 209.7h2.5v-.2zM581.2 209.5h2.5l-2.5 .2z"/>
<path d="M531.2 226.3h50v-.1zM531.2 226.2h50l-50 .1z"/>
<path d="M22.7 259.7h2.5v-.2zM22.7 259.5h2.5l-2.5 .2z"/>
<path d="M531.2 242.8v.2l50-.2zM531.2 243l50-.2v.2z"/>
<path d="M531.2 259.5v.2l50-.2zM531.2 259.7l50-.2v.2z"/>
<path d="M531.2 259.5v.2l50-.2zM531.2 259.7l50-.2v.2z"/>
<path d="M531.2 259.5v.2l50-.2zM531.2 259.7l50-.2v.2z"/>
<path d="M531.2 259.5v.2l50-.2zM531.2 259.7l50-.2v.2z"/>
<path d="M531.2 243h50v-.2zM531.2 242.8h50l-50 .2z"/>
<path d="M581.2 259.7h2.5v-.2zM581.2 259.5h2.5l-2.5 .2z"/>
<path d="M531.2 276.2v.1l50-.1zM531.2 276.3l50-.1v.1z"/>
<path d="M531.2 292.8v.2l50-.2zM531.2 293l50-.2v.2z"/>
<path d="M531.2 292.8v.2l50-.2zM531.2 293l50-.2v.2z"/>
<path d="M22.7 309.7h2.5v-.2zM22.7 309.5h2.5l-2.5 .2z"/>
<path d="M531.2 319.5h50zM531.2 319.6l50-.1z"/>
<path d="M531.2 314.5h50zM531.2 314.6l50-.1z"/>
<path d="M531.2 309.5v.2l50-.2zM531.2 309.7l50-.2v.2z"/>
<path d="M581.2 309.7h2.5v-.2zM581.2 309.5h2.5l-2.5 .2z"/>
<path d="M531.2 339.5h50zM531.2 339.6l50-.1z"/>
<path d="M531.2 334.5h50zM531.2 334.6l50-.1z"/>
<path d="M531.2 329.5h50zM531.2 329.6l50-.1z"/>
<path d="M531.2 324.5h50zM531.2 324.6l50-.1z"/>
<path d="M22.7 359.7h2.5v-.2zM22.7 359.5h2.5l-2.5 .2z"/>
<path d="M531.2 359.5v.2l50-.2zM531.2 359.7l50-.2v.2z"/>
<path d="M531.2 359.5v.2l50-.2zM531.2 359.7l50-.2v.2z"/>
<path d="M531.2 354.5h50zM531.2 354.6l50-.1z"/>
<path d="M531.2 349.5h50zM531.2 349.6l50-.1z"/>
<path d="M531.2 344.5h50zM531.2 344.6l50-.1z"/>
<path d="M581.2 359.7h2.5v-.2zM581.2 359.5h2.5l-2.5 .2z"/>
<path d="M581.2 359.7h2.5v-.2zM581.2 359.5h2.5l-2.5 .2z"/>
<path d="M581.2 359.7h2.5v-.2zM581.2 359.5h2.5l-2.5 .2z"/>
<path d="M457.8 391.2v2.5h.2zM457.8 391.2h.2v2.5z"/>
<path d="M467.8 391.2l.2 2.5v-2.5zM467.8 391.2l.2 2.5h-.2z"/>
<path d="M482.8 391.2l.2 2.5v-2.5zM482.8 391.2l.2 2.5h-.2z"/>
<path d="M507.6 391.2l.5 2.5v-2.5zM507.6 391.2l.5 2.5h-.5z"/>
<path d="M81.1 409.6l.2 2.5v-2.5zM81.1 409.6l.2 2.5h-.2z"/>
<path d="M131.1 409.6l.2 2.5v-2.5zM131.1 409.6l.2 2.5h-.2z"/>
<path d="M181.1 409.6l.2 2.5v-2.5zM181.1 409.6l.2 2.5h-.2z"/>
<path d="M231.1 409.6l.2 2.5v-2.5zM231.1 409.6l.2 2.5h-.2z"/>
<path d="M281.1 409.6l.1 2.5v-2.5zM281.1 409.6l.1 2.5h-.1z"/>
<path d="M331.1 409.6l.2 2.5v-2.5zM331.1 409.6l.2 2.5h-.2z"/>
<path d="M381.1 409.6l.2 2.5v-2.5zM381.1 409.6l.2 2.5h-.2z"/>
<path d="M431.1 409.6l.2 2.5v-2.5zM431.1 409.6l.2 2.5h-.2z"/>
<path d="M481.1 409.6l.2 2.5v-2.5zM481.1 409.6l.2 2.5h-.2z"/>
<path d="M531.1 409.6v2.5h.1zM531.1 409.6h.1v2.5z"/>
<path d="M531.1 409.6l.1 2.5v-2.5zM531.1 409.6l.1 2.5h-.1z"/>
<path d="M541.1 409.6l.1 2.5v-2.5zM541.1 409.6l.1 2.5h-.1z"/>
<path d="M556.1 409.6l.1 2.5v-2.5zM556.1 409.6l.1 2.5h-.1z"/>
<path d="M580.9 409.6l.5 2.5v-2.5zM580.9 409.6l.5 2.5h-.5z"/>
</g>
<!-- layer: QUOTE -->
<g fill="none" stroke="#000" stroke-width=".27">
<path d="M44.5 56.8v3.6l5.5 1.6M50 57.4v3.6M48.2 63h13.8M48.2 61h13.8M50 63v-2v2M50 63v3.6M115.9 65.6v6.9M115.9 67.4h8.9M133.2 67.4h8.8M140.3 75.8h13.9M142 65.6v6.9M145.1 73.7h9.1"/>
<path d="M152.4 75.8v-2.1v2.1M152.4 70.1v3.6M152.4 75.8v3.6M159.9 68.9v3.6l-7.5 2.2M232.8 78.8h3.6M234.3 69.1h3.6M236.4 74.9v5.7M237.1 78.8l2.3 7.6h3.6M237.9 69.1h.4h-.4M237.9 78.8h-1.5h1.5M237.9 67.3v5.2M237.9 74.9v5.7"/>
<path d="M237.9 78.8h3.6M238.3 67.3v5.2M238.3 69.1h3.6M243.4 63.6h-3.6l-1.7 5.5M139.6 89.7h14.6M152.4 87v28.4M152.4 124.2v31.7M139.6 149.9h14.6M288.9 147.5v23M288.9 149.3h33.6M331.3 149.3h33.6M364.9 147.5v23"/>
<path d="M368.3 157.1v3.6M375.9 155v3.6l-7.6 2.3M140.3 170.7h13.9M152.4 164.7v11.9M366.1 161.1h4M366.1 160.7h4M368.3 161.1v-.4v.4M368.3 161.1v3.6M139.6 191.4h14.6M152.4 185.5v31.6M152.4 225.9v29M139.6 251.7h14.6"/>
<path d="M140.3 266.7h13.9M142.8 275.7h11.4M152.4 263.1v4.4M152.4 274.8v4.5M65.6 315.2v14.4M65.6 317h33.6M108 317h33.6M141.6 315.2v14.4M177.2 315.7v13.9M177.2 317.5h33.6M219.6 317.5h33.6M253.2 315.7v13.9"/>
<path d="M54.5 326.5v3.6l5.5 1.7M58.2 332.8h6.2M58.2 330.8h6.2M60 332.8v-2v2M60 327.2v3.6M60 332.8v3.6M288.9 332.9v14.4M288.9 334.7h33.6M331.3 334.7h33.6M364.9 332.9v14.4M142.8 343.4h9.3M150.3 343.4v8.4"/>
<path d="M372.6 357.5v4M142.8 369.1h9.3M150.3 360.7v8.4M366.1 369.1h8.3M366.1 361.1h8.3M372.6 368.7v4"/>
</g>
<!-- layer: 0 -->
<g fill="none" stroke="#000" stroke-width=".27">
<path d="M48.2 59.2l3.6 3.6M48.2 61.2l3.6 3.6M117.7 65.6l-3.6 3.6M143.8 65.6l-3.6 3.6M150.6 74l3.6 3.6M150.6 71.9l3.6 3.6M238.2 77l-3.6 3.6M239.7 67.3l-3.6 3.6M239.7 77l-3.6 3.6M240.1 67.3l-3.6 3.6M150.6 87.9l3.6 3.6M150.6 148.1l3.6 3.6"/>
<path d="M290.7 147.5l-3.6 3.6M366.5 159.3l3.6 3.6M366.5 158.9l3.6 3.6M366.7 147.5l-3.6 3.6M150.6 168.9l3.6 3.6M150.6 189.6l3.6 3.6M150.6 249.9l3.6 3.6M150.6 264.9l3.6 3.5M150.6 273.9l3.6 3.6M67.4 315.2l-3.6 3.6M143.4 315.2l-3.6 3.6M179 315.7l-3.6 3.6"/>
<path d="M255 315.7l-3.6 3.6M58.2 331l3.6 3.6M58.2 329l3.6 3.6M290.7 332.9l-3.6 3.6M366.7 332.9l-3.6 3.6M148.5 341.6l3.6 3.6M370.8 359.3l3.6 3.6M148.5 367.3l3.6 3.6M370.8 367.3l3.6 3.6"/>
</g>
<!-- layer: QUOTE -->
<g fill="#fff" stroke="#fff" stroke-width=".27">
<path d="M151.2 269.1v4.1h2.4zM151.2 269.1h2.4v4.1z"/>
<path d="M151.2 269.1v4.1h2.4zM151.2 269.1h2.4v4.1z"/>
<path d="M151.2 256.5v5.4h2.4zM151.2 256.5h2.4v5.4z"/>
<path d="M151.2 218.7v5.6h2.4zM151.2 218.7h2.4v5.6z"/>
<path d="M151.2 178.2v5.6h2.4zM151.2 178.2h2.4v5.6z"/>
<path d="M151.2 157.5v5.6h2.4zM151.2 157.5h2.4v5.6z"/>
<path d="M151.2 117v5.6h2.4zM151.2 117h2.4v5.6z"/>
<path d="M151.2 80v5.4h2.4zM151.2 80h2.4v5.4z"/>
<path d="M158.7 63.6v3.7h2.4zM158.7 63.6h2.4v3.7z"/>
<path d="M126.4 66.2v2.4l5.2-2.4zM126.4 68.6l5.2-2.4v2.4z"/>
<path d="M244.9 62.4v2.4l4.1-2.4zM244.9 64.8l4.1-2.4v2.4z"/>
<path d="M244.6 85.2v2.4l3.9-2.4zM244.6 87.6l3.9-2.4v2.4z"/>
<path d="M43.3 51.1v4.1h2.4zM43.3 51.1h2.4v4.1z"/>
<path d="M324.1 148.1v2.5l5.6-2.5zM324.1 150.6l5.6-2.5v2.5z"/>
<path d="M374.7 149.4v4h2.4zM374.7 149.4h2.4v4z"/>
<path d="M149 353.4v5.7h2.5zM149 353.4h2.5v5.7z"/>
<path d="M371.4 363.1v4h2.5zM371.4 363.1h2.5v4z"/>
<path d="M100.8 315.8v2.4l5.5-2.4zM100.8 318.2l5.5-2.4v2.4z"/>
<path d="M53.3 320.8v4.1h2.4zM53.3 320.8h2.4v4.1z"/>
<path d="M212.4 316.3v2.4l5.6-2.4zM212.4 318.7l5.6-2.4v2.4z"/>
<path d="M324.1 333.5v2.4l5.6-2.4zM324.1 335.9l5.6-2.4v2.4z"/>
</g>
<!-- layer: G-ANNO-TTLB -->
<path d="M457.9 391.2h50" fill="none" stroke="#000" stroke-width=".27"/>
<text font-size="13.4" x="540.1" y="389.4">A721</text>
<g font-size="7">
<text x="395.2" y="28.7">VITERIA - SCALA 1:1</text>
<text x="34.3" y="31.5">ABACO - SCALA 1:10</text>
</g>
<text font-size="5" x="535.8" y="187.3">MO-S_4_STUDIO</text>
<g font-size="2.8">
<text x="45.5" y="55" transform="rotate(-90 45.5 55)">2.0</text>
<text x="245" y="64.6">0.4</text>
<text x="126.5" y="68.4">26.1</text>
<text x="160.9" y="67.1" transform="rotate(-90 160.9 67.1)">2.1</text>
<text x="153.4" y="85.5" transform="rotate(-90 153.4 85.5)">13.9</text>
<text x="244.5" y="87.4">1.5</text>
<text x="153.4" y="122.5" transform="rotate(-90 153.4 122.5)">60.3</text>
<text x="324.2" y="150.3">76.0</text>
<text x="376.9" y="153.3" transform="rotate(-90 376.9 153.3)">0.4</text>
<text x="153.4" y="163" transform="rotate(-90 153.4 163)">20.8</text>
<text x="153.4" y="183.7" transform="rotate(-90 153.4 183.7)">20.8</text>
<text x="153.4" y="224.3" transform="rotate(-90 153.4 224.3)">60.3</text>
<text x="153.4" y="262" transform="rotate(-90 153.4 262)">15.0</text>
<text x="153.4" y="273.1" transform="rotate(-90 153.4 273.1)">9.0</text>
<text x="64" y="287.7">n. pezzi 1 - Fianco in truciolare, lamina di melammina, plastica propilenica</text>
<text x="184.6" y="287.7">n. pezzi 1- Fianco in truciolare, lamina di melammina, plastica propilenica</text>
<text x="290.5" y="287.7">n. pezzi 2 - Pannello di fondo in fibra di legno, lamina e lacca</text>
<text x="100.8" y="318">76.0</text>
<text x="212.5" y="318.5">76.0</text>
<text x="55.5" y="324.8" transform="rotate(-90 55.5 324.8)">2.0</text>
<text x="324.2" y="335.7">76.0</text>
<text x="151.2" y="359" transform="rotate(-90 151.2 359)">25.7</text>
<text x="373.6" y="367" transform="rotate(-90 373.6 367)">8.0</text>
<text x="64" y="377.5">n. pezzi 4 - Mensola in truciolare, lamina di melammina, plastica propilenica</text>
<text x="178.5" y="377.5">n. pezzi 3 - Mensola in truciolare, lamina di melammina, plastica propilenica</text>
<text x="289.2" y="377.5">n. pezzi 1- Zoccolo in truciolare e lamina</text>
</g>
<g font-size="2.5">
<text x="50.8" y="8.4">1</text>
<text x="105.5" y="8.4">2</text>
<text x="155.5" y="8.4">3</text>
<text x="205.5" y="8.4">4</text>
<text x="255.5" y="8.4">5</text>
<text x="305.5" y="8.4">6</text>
<text x="355.5" y="8.4">7</text>
<text x="405.5" y="8.4">8</text>
<text x="455.5" y="8.4">9</text>
<text x="504.8" y="8.4">10</text>
<text x="554.8" y="8.4">11</text>
<text x="22.4" y="35.5">A</text>
<text x="582.3" y="35.5">A</text>
<text x="22.4" y="85.5">B</text>
<text x="582.3" y="85.5">B</text>
<text x="22.4" y="135.5">C</text>
<text x="582.2" y="135.5">C</text>
<text x="532" y="152.5">POLITECNICO DI MILANO</text>
<text x="532.1" y="155.5">SCUOLA DEL DESIGN</text>
<text x="532" y="158.6">C.L. DESIGN DEGLI INTERNI</text>
<text x="532.2" y="162.4">PROGETTO:</text>
<text x="22.4" y="185.5">D</text>
<text x="582.2" y="185.5">D</text>
<text x="532.2" y="212.4">CORSO:</text>
<text x="542.4" y="217.3">STRUMENTI E METODI</text>
<text x="546.2" y="220.3">DEL PROGETTO</text>
<text x="532.2" y="229">DOCENTE:</text>
<text x="22.4" y="235.5">E</text>
<text x="544.8" y="235.5">MARCO FERRARA</text>
<text x="582.3" y="235.5">E</text>
<text x="532.2" y="245.7">STUDENTI:</text>
<text x="544.4" y="252.2">GIOVANNI SBAFFO</text>
<text x="532.2" y="262.4">OGGETTO:</text>
<text x="546.1" y="265.8">LIBRERIA BILLY</text>
<text x="549.7" y="268.8">002-638-50</text>
<text x="551.6" y="271.8">ABACO</text>
<text x="532.2" y="279">NOTE:</text>
<text x="22.5" y="285.5">F</text>
<text x="555.7" y="285.5">-</text>
<text x="582.4" y="285.5">F</text>
<text x="532.2" y="295.7">NOME FILE:</text>
<text x="542" y="301.9">BILLY_002-638-50.DWG</text>
<text x="532" y="313">VERS</text>
<text x="571.6" y="313">DATA</text>
<text x="22.3" y="335.5">G</text>
<text x="582.2" y="335.5">G</text>
<text x="532.2" y="358">A</text>
<text x="565.8" y="358">2017.05.22</text>
<text x="532.2" y="362.5">TAVOLA NO.:</text>
<text x="565.5" y="362.5">008 DI</text>
<text x="575.5" y="362.5">011</text>
<text x="22.4" y="385.5">H</text>
<text x="582.2" y="385.5">H</text>
<text x="458.4" y="393.7">0</text>
<text x="468.4" y="393.7">10mm</text>
<text x="483.4" y="393.7">25mm</text>
<text x="500.4" y="393.7">50mm</text>
<text x="532.1" y="407.9">REV:</text>
<text x="532.2" y="405">DATA:</text>
<text x="542.1" y="408">A</text>
<text x="542.1" y="405">2017/05/08</text>
<text x="557.1" y="405">SCALA:1:10 - 1:1</text>
<text x="557.1" y="408">FORMATO:</text>
<text x="573.5" y="408">A2</text>
<text x="19.7" y="409.8" transform="rotate(-90 19.7 409.8)">DIRECTORY: C:\GESTIONE GIOVANNI\STRUMENTI E METODI DEL PROGETTO\MO-S_4_STUDIO\BILLY_002-638-50.DWG | PLOTTED ON: 04/07/2017 11:16:25 | BY USER: STUDIO ARCHITETTI G</text>
<text x="49" y="413">1</text>
<text x="105.5" y="413">2</text>
<text x="155.5" y="413">3</text>
<text x="205.5" y="413">4</text>
<text x="255.5" y="413">5</text>
<text x="305.5" y="413">6</text>
<text x="355.5" y="413">7</text>
<text x="405.5" y="413">8</text>
<text x="455.5" y="413">9</text>
<text x="504.8" y="413">10</text>
<text x="531.7" y="412.1">0</text>
<text x="541.7" y="412.1">10cm</text>
<text x="556.6" y="412.1">25cm</text>
<text x="574.5" y="412.1">50cm</text>
</g>
</svg>
